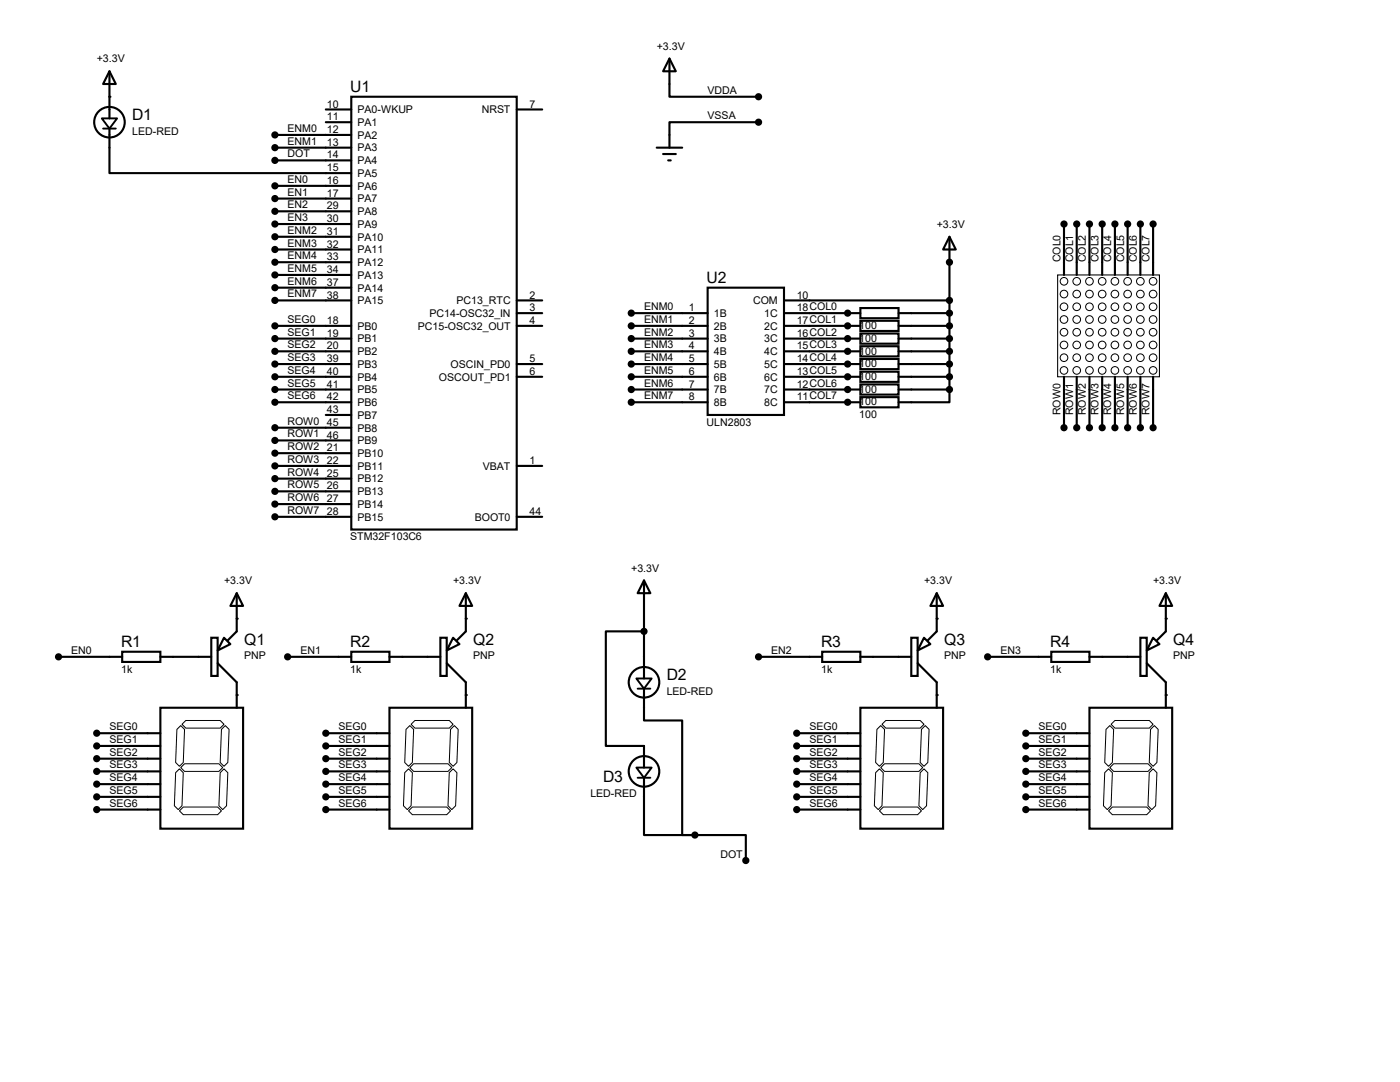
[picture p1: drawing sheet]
<svg xmlns="http://www.w3.org/2000/svg" width="279mm" height="216mm" viewBox="0 0 279 216" stroke-linecap="round" stroke-linejoin="round" font-family="sans-serif">
<g fill="none" stroke="#000" stroke-width=".42">
<path d="M21.8 14.2l1.3 2.6h-2.5zM21.8 14.2v9.4M70.1 19.3h33v86.4h-33zM133.6 11.7l1.3 2.5h-2.6zM133.6 11.7v7.6h17.8M21.8 25.7v8.8h48.3M54.9 39.6h15.2M54.9 37.1h15.2M54.9 32h15.2M54.9 29.5h15.2M54.9 26.9h15.2M65 21.8h5.1"/>
<path d="M65 24.4h5.1M103.1 21.8h5.1M131.1 29.5h5M132.3 30.7h2.6M133.3 32h.6M151.4 24.4h-17.8v5.1M54.9 42.2h15.2M54.9 44.7h15.2M54.9 47.2h15.2M54.9 49.8h15.2M54.9 52.3h15.2M54.9 54.9h15.2"/>
<path d="M54.9 57.4h15.2M54.9 59.9h15.2M103.1 59.9h5.1M141.2 57.4h15.3v25.4h-15.3zM156.5 59.9h33M189.5 47.2l1.3 2.6h-2.6zM189.5 47.2v30.5M212.3 44.7v10.2M214.9 44.7v10.2M217.4 44.7v10.2M220 44.7v10.2M222.5 44.7v10.2"/>
<path d="M225 44.7v10.2M227.6 44.7v10.2M230.1 44.7v10.2M54.9 65h15.2M54.9 67.6h15.2M54.9 70.1h15.2M54.9 72.6h15.2M54.9 75.2h15.2M54.9 77.7h15.2M103.1 65h5.1M103.1 72.6h5.1M103.1 75.2h5.1"/>
<path d="M103.1 62.5h5.1M126 65h15.2M126 67.6h15.2M126 70.1h15.2M126 72.6h15.2M126 75.2h15.2M126 77.7h15.2M126 62.5h15.2M156.5 65h15.2M156.5 67.6h15.2M156.5 70.1h15.2M156.5 72.6h15.2"/>
<path d="M156.5 75.2h15.2M156.5 77.7h15.2M156.5 62.5h15.2M171.7 79.2h7.6v2.1h-7.6zM171.7 76.7h7.6v2h-7.6zM171.7 74.2h7.6v2h-7.6zM171.7 71.6h7.6v2.1h-7.6zM171.7 69.1h7.6v2h-7.6zM171.7 66.5h7.6v2.1h-7.6zM171.7 64h7.6v2h-7.6zM171.7 61.5h7.6v2h-7.6zM179.3 65h10.2"/>
<path d="M179.3 67.6h10.2M179.3 70.1h10.2M179.3 72.6h10.2M179.3 75.2h10.2M179.3 77.7h10.2M179.3 62.5h10.2M189.5 77.7v2.6h-10.2M212.3 75.2v10.1M214.9 75.2v10.1M217.4 75.2v10.1M220 75.2v10.1M222.5 75.2v10.1"/>
<path d="M225 75.2v10.1M227.6 75.2v10.1M230.1 75.2v10.1M54.9 80.3h15.2M54.9 85.3h15.2M54.9 87.9h15.2M54.9 90.4h15.2M54.9 93h15.2M54.9 95.5h15.2M54.9 98h15.2M65 82.8h5.1M103.1 93h5.1"/>
<path d="M126 80.3h15.2M156.5 80.3h15.2M47.2 118.4l1.3 2.5h-2.5zM47.2 118.4v7.6l-1.7 1.8M54.9 100.6h15.2M54.9 103.1h15.2M93 118.4l1.2 2.5h-2.5zM93 118.4v7.6l-1.8 1.8M103.1 103.1h5.1M128.5 115.8l1.3 2.6h-2.5zM128.5 115.8v19.6M186.9 118.4l1.3 2.5h-2.5z"/>
<path d="M186.9 118.4v7.6l-1.7 1.8M232.7 118.4l1.2 2.5h-2.5zM232.7 118.4v7.6l-1.8 1.8M11.7 131.1h12.7M24.4 130h7.6v2.1h-7.6zM32 131.1h10.2M42.2 127.3h1.2v7.6h-1.2zM43.4 132.3l3.8 3.8v5.1M44.7 127.3l1.3 1.2-2.6 1.3zM57.4 131.1h12.7M70.1 130h7.6v2.1h-7.6zM77.7 131.1h10.2"/>
<path d="M87.9 127.3h1.3v7.6h-1.3zM89.2 132.3l3.8 3.8v5.1M90.4 127.3l1.3 1.2-2.5 1.3zM128.5 126h-7.6v22.8h7.6v4.4M128.5 137.4v6.4h7.6v22.8h2.6M151.4 131.1h12.7M164.1 130h7.6v2.1h-7.6zM171.7 131.1h10.2M181.9 127.3h1.2v7.6h-1.2zM183.1 132.3l3.8 3.8v5.1M184.4 127.3l1.3 1.2-2.6 1.3zM197.1 131.1h12.7"/>
<path d="M209.8 130h7.6v2.1h-7.6zM217.4 131.1h10.2M227.6 127.3h1.3v7.6h-1.3zM228.9 132.3l3.8 3.8v5.1M230.1 127.3l1.3 1.2-2.5 1.3zM19.3 146.3h12.7M19.3 148.8h12.7M19.3 151.4h12.7M19.3 153.9h12.7M19.3 156.5h12.7M19.3 159h12.7M32 141.2h16.5v24.2h-16.5z"/>
<path d="M65 146.3h12.7M65 148.8h12.7M65 151.4h12.7M65 153.9h12.7M65 156.5h12.7M65 159h12.7M77.7 141.2h16.5v24.2h-16.5zM128.5 155.2v11.4h10.2M159 146.3h12.7M159 148.8h12.7M159 151.4h12.7M159 153.9h12.7"/>
<path d="M159 156.5h12.7M159 159h12.7M171.7 141.2h16.5v24.2h-16.5zM204.7 146.3h12.7M204.7 148.8h12.7M204.7 151.4h12.7M204.7 153.9h12.7M204.7 156.5h12.7M204.7 159h12.7M217.4 141.2h16.5v24.2h-16.5zM19.3 161.5h12.7M65 161.5h12.7"/>
<path d="M138.7 166.6h10.1v5.1M159 161.5h12.7M204.7 161.5h12.7"/>
<circle cx="21.8" cy="24.4" r="3"/>
<circle cx="128.5" cy="136.1" r="3"/>
<circle cx="128.5" cy="153.9" r="3"/>
</g>
<g fill="#000">
<circle cx="21.8" cy="19.3" r=".21"/>
<circle cx="189.5" cy="52.3" r=".21"/>
<circle cx="169.2" cy="62.5" r=".21"/>
<circle cx="169.2" cy="72.6" r=".21"/>
<circle cx="169.2" cy="75.2" r=".21"/>
<circle cx="169.2" cy="70.1" r=".21"/>
<circle cx="169.2" cy="67.6" r=".21"/>
<circle cx="169.2" cy="77.7" r=".21"/>
<circle cx="169.2" cy="65" r=".21"/>
<circle cx="169.2" cy="80.3" r=".21"/>
<circle cx="47.2" cy="123.4" r=".21"/>
<circle cx="47.2" cy="138.7" r=".21"/>
<circle cx="93" cy="138.7" r=".21"/>
<circle cx="93" cy="123.4" r=".21"/>
<circle cx="186.9" cy="138.7" r=".21"/>
<circle cx="186.9" cy="123.4" r=".21"/>
<circle cx="232.7" cy="123.4" r=".21"/>
<circle cx="232.7" cy="138.7" r=".21"/>
</g>
<g fill="#000" stroke="#000" stroke-width=".42">
<circle cx="151.4" cy="19.3" r=".51"/>
<circle cx="54.9" cy="32" r=".51"/>
<circle cx="54.9" cy="29.5" r=".51"/>
<circle cx="54.9" cy="39.6" r=".51"/>
<circle cx="54.9" cy="26.9" r=".51"/>
<circle cx="54.9" cy="37.1" r=".51"/>
<circle cx="151.4" cy="24.4" r=".51"/>
<circle cx="54.9" cy="57.4" r=".51"/>
<circle cx="54.9" cy="49.8" r=".51"/>
<circle cx="54.9" cy="59.9" r=".51"/>
<circle cx="54.9" cy="52.3" r=".51"/>
<circle cx="54.9" cy="47.2" r=".51"/>
<circle cx="54.9" cy="44.7" r=".51"/>
<circle cx="54.9" cy="42.2" r=".51"/>
<circle cx="54.9" cy="54.9" r=".51"/>
<circle cx="189.5" cy="59.9" r=".51"/>
<circle cx="189.5" cy="52.3" r=".51"/>
<circle cx="212.3" cy="44.7" r=".51"/>
<circle cx="214.9" cy="44.7" r=".51"/>
<circle cx="217.4" cy="44.7" r=".51"/>
<circle cx="220" cy="44.7" r=".51"/>
<circle cx="222.5" cy="44.7" r=".51"/>
<circle cx="225" cy="44.7" r=".51"/>
<circle cx="227.6" cy="44.7" r=".51"/>
<circle cx="230.1" cy="44.7" r=".51"/>
<circle cx="54.9" cy="75.2" r=".51"/>
<circle cx="54.9" cy="70.1" r=".51"/>
<circle cx="54.9" cy="67.6" r=".51"/>
<circle cx="54.9" cy="72.6" r=".51"/>
<circle cx="54.9" cy="65" r=".51"/>
<circle cx="54.9" cy="77.7" r=".51"/>
<circle cx="126" cy="67.6" r=".51"/>
<circle cx="126" cy="72.6" r=".51"/>
<circle cx="126" cy="75.2" r=".51"/>
<circle cx="126" cy="65" r=".51"/>
<circle cx="126" cy="70.1" r=".51"/>
<circle cx="126" cy="62.5" r=".51"/>
<circle cx="126" cy="77.7" r=".51"/>
<circle cx="169.2" cy="62.5" r=".51"/>
<circle cx="169.2" cy="70.1" r=".51"/>
<circle cx="169.2" cy="72.6" r=".51"/>
<circle cx="169.2" cy="75.2" r=".51"/>
<circle cx="169.2" cy="65" r=".51"/>
<circle cx="169.2" cy="67.6" r=".51"/>
<circle cx="169.2" cy="77.7" r=".51"/>
<circle cx="189.5" cy="62.5" r=".51"/>
<circle cx="189.5" cy="72.6" r=".51"/>
<circle cx="189.5" cy="65" r=".51"/>
<circle cx="189.5" cy="75.2" r=".51"/>
<circle cx="189.5" cy="67.6" r=".51"/>
<circle cx="189.5" cy="77.7" r=".51"/>
<circle cx="189.5" cy="70.1" r=".51"/>
<circle cx="54.9" cy="93" r=".51"/>
<circle cx="54.9" cy="95.5" r=".51"/>
<circle cx="54.9" cy="98" r=".51"/>
<circle cx="54.9" cy="80.3" r=".51"/>
<circle cx="54.9" cy="87.9" r=".51"/>
<circle cx="54.9" cy="90.4" r=".51"/>
<circle cx="54.9" cy="85.3" r=".51"/>
<circle cx="126" cy="80.3" r=".51"/>
<circle cx="169.2" cy="80.3" r=".51"/>
<circle cx="212.3" cy="85.3" r=".51"/>
<circle cx="214.9" cy="85.3" r=".51"/>
<circle cx="217.4" cy="85.3" r=".51"/>
<circle cx="220" cy="85.3" r=".51"/>
<circle cx="222.5" cy="85.3" r=".51"/>
<circle cx="225" cy="85.3" r=".51"/>
<circle cx="227.6" cy="85.3" r=".51"/>
<circle cx="230.1" cy="85.3" r=".51"/>
<circle cx="54.9" cy="100.6" r=".51"/>
<circle cx="54.9" cy="103.1" r=".51"/>
<circle cx="11.7" cy="131.1" r=".51"/>
<circle cx="57.4" cy="131.1" r=".51"/>
<circle cx="128.5" cy="126" r=".51"/>
<circle cx="151.4" cy="131.1" r=".51"/>
<circle cx="197.1" cy="131.1" r=".51"/>
<circle cx="19.3" cy="148.8" r=".51"/>
<circle cx="19.3" cy="153.9" r=".51"/>
<circle cx="19.3" cy="146.3" r=".51"/>
<circle cx="19.3" cy="156.5" r=".51"/>
<circle cx="19.3" cy="159" r=".51"/>
<circle cx="19.3" cy="151.4" r=".51"/>
<circle cx="65" cy="156.5" r=".51"/>
<circle cx="65" cy="148.8" r=".51"/>
<circle cx="65" cy="151.4" r=".51"/>
<circle cx="65" cy="153.9" r=".51"/>
<circle cx="65" cy="159" r=".51"/>
<circle cx="65" cy="146.3" r=".51"/>
<circle cx="159" cy="153.9" r=".51"/>
<circle cx="159" cy="146.3" r=".51"/>
<circle cx="159" cy="148.8" r=".51"/>
<circle cx="159" cy="151.4" r=".51"/>
<circle cx="159" cy="156.5" r=".51"/>
<circle cx="159" cy="159" r=".51"/>
<circle cx="204.7" cy="148.8" r=".51"/>
<circle cx="204.7" cy="146.3" r=".51"/>
<circle cx="204.7" cy="159" r=".51"/>
<circle cx="204.7" cy="151.4" r=".51"/>
<circle cx="204.7" cy="156.5" r=".51"/>
<circle cx="204.7" cy="153.9" r=".51"/>
<circle cx="19.3" cy="161.5" r=".51"/>
<circle cx="65" cy="161.5" r=".51"/>
<circle cx="138.7" cy="166.6" r=".51"/>
<circle cx="148.8" cy="171.7" r=".51"/>
<circle cx="159" cy="161.5" r=".51"/>
<circle cx="204.7" cy="161.5" r=".51"/>
</g>
<path d="M20.3 23.6h3.1l-1.6 2.1zM20.6 25.7h2.5M127 135.4h3l-1.5 2zM127.3 137.4h2.5M127 153.2h3l-1.5 2zM127.3 155.2h2.5" fill="none" stroke="#000" stroke-width=".38"/>
<g fill="none" stroke="#000" stroke-width=".2">
<path d="M35.1 154.2l.7-.8 .8 .8-.3 6.6-.7 .7-.8-.7zM35.3 145.5l.8-.7 .7 .7-.2 6.6-.8 .8-.7-.8zM36.3 144.5l.8-.7h6.8l.8 .7-.8 .8h-6.8zM36.8 152.4h6.9l.7 .8-.7 .7h-6.9l-.7-.7zM43.9 154.2l.8-.8 .8 .8-.3 6.6-.8 .7-.7-.7zM45 144.8l.7 .7-.2 6.6-.8 .8-.8-.8 .3-6.6zM80.8 154.2l.7-.8 .8 .8-.3 6.6-.7 .7-.8-.7zM81.8 153.2l.7-.8h6.9l.8 .8-.8 .7h-6.9zM81.8 144.8l.7 .7-.2 6.6-.8 .8-.7-.8 .2-6.6zM82 144.5l.8-.7h6.9l.7 .7-.7 .8h-6.9zM89.7 154.2l.7-.8 .8 .8-.3 6.6-.7 .7-.8-.7zM90.7 144.8l.7 .7-.2 6.6-.8 .8-.7-.8 .2-6.6z"/>
<path d="M174.8 154.2l.7-.8 .8 .8-.3 6.6-.7 .7-.8-.7zM175 145.5l.8-.7 .7 .7-.2 6.6-.8 .8-.7-.8zM175.8 153.2l.7-.8h6.9l.7 .8-.7 .7h-6.9zM176.8 143.8h6.8l.8 .7-.8 .8h-6.8l-.8-.8zM183.6 154.2l.8-.8 .8 .8-.3 6.6-.8 .7-.7-.7zM183.9 145.5l.8-.7 .7 .7-.2 6.6-.8 .8-.8-.8zM220.5 154.2l.7-.8 .8 .8-.3 6.6-.7 .7-.8-.7zM220.7 145.5l.8-.7 .7 .7-.2 6.6-.8 .8-.7-.8zM221.5 153.2l.7-.8h6.9l.8 .8-.8 .7h-6.9zM222.5 143.8h6.9l.7 .7-.7 .8h-6.9l-.8-.8zM229.4 154.2l.7-.8 .8 .8-.3 6.6-.7 .7-.8-.7zM230.4 144.8l.7 .7-.2 6.6-.8 .8-.7-.8 .2-6.6z"/>
<path d="M36.6 161h6.8l.8 .8-.8 .8h-6.8l-.8-.8zM82.3 161h6.9l.7 .8-.7 .8h-6.9l-.8-.8zM175.5 161.8l.8-.8h6.8l.8 .8-.8 .8h-6.8zM221.2 161.8l.8-.8h6.9l.7 .8-.7 .8h-6.9z"/>
<circle cx="212.3" cy="56.1" r=".76"/>
<circle cx="212.3" cy="58.7" r=".76"/>
<circle cx="214.9" cy="56.1" r=".76"/>
<circle cx="214.9" cy="58.7" r=".76"/>
<circle cx="217.4" cy="56.1" r=".76"/>
<circle cx="217.4" cy="58.7" r=".76"/>
<circle cx="220" cy="58.7" r=".76"/>
<circle cx="220" cy="56.1" r=".76"/>
<circle cx="222.5" cy="58.7" r=".76"/>
<circle cx="222.5" cy="56.1" r=".76"/>
<circle cx="225" cy="56.1" r=".76"/>
<circle cx="225" cy="58.7" r=".76"/>
<circle cx="227.6" cy="56.1" r=".76"/>
<circle cx="227.6" cy="58.7" r=".76"/>
<circle cx="230.1" cy="56.1" r=".76"/>
<circle cx="230.1" cy="58.7" r=".76"/>
<circle cx="212.3" cy="63.8" r=".76"/>
<circle cx="212.3" cy="68.8" r=".76"/>
<circle cx="212.3" cy="61.2" r=".76"/>
<circle cx="212.3" cy="66.3" r=".76"/>
<circle cx="212.3" cy="71.4" r=".76"/>
<circle cx="212.3" cy="73.9" r=".76"/>
<circle cx="214.9" cy="73.9" r=".76"/>
<circle cx="214.9" cy="68.8" r=".76"/>
<circle cx="214.9" cy="61.2" r=".76"/>
<circle cx="214.9" cy="71.4" r=".76"/>
<circle cx="214.9" cy="63.8" r=".76"/>
<circle cx="214.9" cy="66.3" r=".76"/>
<circle cx="217.4" cy="71.4" r=".76"/>
<circle cx="217.4" cy="61.2" r=".76"/>
<circle cx="217.4" cy="73.9" r=".76"/>
<circle cx="217.4" cy="63.8" r=".76"/>
<circle cx="217.4" cy="66.3" r=".76"/>
<circle cx="217.4" cy="68.8" r=".76"/>
<circle cx="220" cy="73.9" r=".76"/>
<circle cx="220" cy="61.2" r=".76"/>
<circle cx="220" cy="63.8" r=".76"/>
<circle cx="220" cy="66.3" r=".76"/>
<circle cx="220" cy="68.8" r=".76"/>
<circle cx="220" cy="71.4" r=".76"/>
<circle cx="222.5" cy="68.8" r=".76"/>
<circle cx="222.5" cy="66.3" r=".76"/>
<circle cx="222.5" cy="71.4" r=".76"/>
<circle cx="222.5" cy="73.9" r=".76"/>
<circle cx="222.5" cy="63.8" r=".76"/>
<circle cx="222.5" cy="61.2" r=".76"/>
<circle cx="225" cy="63.8" r=".76"/>
<circle cx="225" cy="61.2" r=".76"/>
<circle cx="225" cy="73.9" r=".76"/>
<circle cx="225" cy="68.8" r=".76"/>
<circle cx="225" cy="71.4" r=".76"/>
<circle cx="225" cy="66.3" r=".76"/>
<circle cx="227.6" cy="73.9" r=".76"/>
<circle cx="227.6" cy="63.8" r=".76"/>
<circle cx="227.6" cy="71.4" r=".76"/>
<circle cx="227.6" cy="68.8" r=".76"/>
<circle cx="227.6" cy="61.2" r=".76"/>
<circle cx="227.6" cy="66.3" r=".76"/>
<circle cx="230.1" cy="71.4" r=".76"/>
<circle cx="230.1" cy="73.9" r=".76"/>
<circle cx="230.1" cy="61.2" r=".76"/>
<circle cx="230.1" cy="63.8" r=".76"/>
<circle cx="230.1" cy="68.8" r=".76"/>
<circle cx="230.1" cy="66.3" r=".76"/>
</g>
<path d="M211.1 54.9h20.3v20.3h-20.3z" fill="none" stroke="#000" stroke-width=".21"/>
<g font-size="3.1">
<text x="26.4" y="24">D1</text>
<text x="69.9" y="18.4">U1</text>
<text x="141" y="56.5">U2</text>
<text x="24.2" y="129.2">R1</text>
<text x="48.7" y="128.6">Q1</text>
<text x="69.9" y="129.2">R2</text>
<text x="94.4" y="128.6">Q2</text>
<text x="163.9" y="129.2">R3</text>
<text x="188.4" y="128.6">Q3</text>
<text x="209.6" y="129.2">R4</text>
<text x="234.1" y="128.6">Q4</text>
<text x="133.1" y="135.7">D2</text>
<text x="120.4" y="156">D3</text>
</g>
<g font-size="2.1">
<text x="131.1" y="9.9">+3.3V</text>
<text x="19.3" y="12.4">+3.3V</text>
<text x="65.2" y="21.5">10</text>
<text x="71.4" y="22.6">PA0-WKUP</text>
<text x="96.1" y="22.6">NRST</text>
<text x="105.7" y="21.5">7</text>
<text x="141.2" y="18.7">VDDA</text>
<text x="141.2" y="23.8">VSSA</text>
<text x="26.4" y="26.9">LED-RED</text>
<text x="57.4" y="28.9">ENM1</text>
<text x="57.4" y="26.3">ENM0</text>
<text x="65.2" y="26.5">12</text>
<text x="65.2" y="24">11</text>
<text x="65.2" y="29.1">13</text>
<text x="71.4" y="27.7">PA2</text>
<text x="71.4" y="25.1">PA1</text>
<text x="57.4" y="31.4">DOT</text>
<text x="65.2" y="31.6">14</text>
<text x="65.2" y="34.2">15</text>
<text x="71.4" y="30.2">PA3</text>
<text x="71.4" y="32.8">PA4</text>
<text x="71.4" y="35.3">PA5</text>
<text x="57.4" y="39">EN1</text>
<text x="57.4" y="36.5">EN0</text>
<text x="57.4" y="41.6">EN2</text>
<text x="65.2" y="36.7">16</text>
<text x="65.2" y="39.2">17</text>
<text x="65.2" y="41.8">29</text>
<text x="71.4" y="37.8">PA6</text>
<text x="71.4" y="40.4">PA7</text>
<text x="57.4" y="44.1">EN3</text>
<text x="57.4" y="46.7">ENM2</text>
<text x="65.2" y="44.3">30</text>
<text x="65.2" y="46.9">31</text>
<text x="71.4" y="42.9">PA8</text>
<text x="71.4" y="45.5">PA9</text>
<text x="186.9" y="45.5">+3.3V</text>
<text x="57.4" y="49.2">ENM3</text>
<text x="57.4" y="51.7">ENM4</text>
<text x="65.2" y="49.4">32</text>
<text x="65.2" y="51.9">33</text>
<text x="71.4" y="48">PA10</text>
<text x="71.4" y="50.5">PA11</text>
<text x="71.4" y="53.1">PA12</text>
<text x="211.6" y="52.3" transform="rotate(-90 211.6 52.3)">COL0</text>
<text x="214.2" y="52.3" transform="rotate(-90 214.2 52.3)">COL1</text>
<text x="216.7" y="52.3" transform="rotate(-90 216.7 52.3)">COL2</text>
<text x="219.2" y="52.3" transform="rotate(-90 219.2 52.3)">COL3</text>
<text x="221.8" y="52.3" transform="rotate(-90 221.8 52.3)">COL4</text>
<text x="224.3" y="52.3" transform="rotate(-90 224.3 52.3)">COL5</text>
<text x="226.9" y="52.3" transform="rotate(-90 226.9 52.3)">COL6</text>
<text x="229.4" y="52.3" transform="rotate(-90 229.4 52.3)">COL7</text>
<text x="57.4" y="54.3">ENM5</text>
<text x="57.4" y="56.8">ENM6</text>
<text x="57.4" y="59.4">ENM7</text>
<text x="65.2" y="54.5">34</text>
<text x="65.2" y="57">37</text>
<text x="65.2" y="59.6">38</text>
<text x="71.4" y="55.6">PA13</text>
<text x="71.4" y="58.2">PA14</text>
<text x="105.7" y="59.6">2</text>
<text x="159" y="59.6">10</text>
<text x="57.4" y="64.4">SEG0</text>
<text x="65.2" y="64.6">18</text>
<text x="71.4" y="65.8">PB0</text>
<text x="71.4" y="60.7">PA15</text>
<text x="83.4" y="65.8">PC15-OSC32_OUT</text>
<text x="85.7" y="63.2">PC14-OSC32_IN</text>
<text x="91.1" y="60.7">PC13_RTC</text>
<text x="105.7" y="62.1">3</text>
<text x="105.7" y="64.6">4</text>
<text x="128.5" y="61.9">ENM0</text>
<text x="128.5" y="64.4">ENM1</text>
<text x="137.5" y="62.1">1</text>
<text x="137.5" y="64.6">2</text>
<text x="142.5" y="63.2">1B</text>
<text x="142.5" y="65.8">2B</text>
<text x="150.3" y="60.7">COM</text>
<text x="152.5" y="63.2">1C</text>
<text x="152.5" y="65.8">2C</text>
<text x="159" y="62.1">18COL0</text>
<text x="159" y="64.6">17COL1</text>
<text x="171.5" y="65.7">100</text>
<text x="57.4" y="67">SEG1</text>
<text x="57.4" y="69.5">SEG2</text>
<text x="65.2" y="67.2">19</text>
<text x="65.2" y="69.7">20</text>
<text x="71.4" y="68.3">PB1</text>
<text x="71.4" y="70.9">PB2</text>
<text x="128.5" y="67">ENM2</text>
<text x="128.5" y="69.5">ENM3</text>
<text x="137.5" y="67.2">3</text>
<text x="137.5" y="69.7">4</text>
<text x="142.5" y="68.3">3B</text>
<text x="142.5" y="70.9">4B</text>
<text x="152.5" y="68.3">3C</text>
<text x="152.5" y="70.9">4C</text>
<text x="159" y="67.2">16COL2</text>
<text x="159" y="69.7">15COL3</text>
<text x="171.5" y="70.7">100</text>
<text x="171.5" y="68.2">100</text>
<text x="57.4" y="72.1">SEG3</text>
<text x="57.4" y="74.6">SEG4</text>
<text x="57.4" y="77.1">SEG5</text>
<text x="65.2" y="72.3">39</text>
<text x="65.2" y="74.8">40</text>
<text x="65.2" y="77.3">41</text>
<text x="71.4" y="73.4">PB3</text>
<text x="71.4" y="75.9">PB4</text>
<text x="87.6" y="75.9">OSCOUT_PD1</text>
<text x="89.9" y="73.4">OSCIN_PD0</text>
<text x="105.7" y="72.3">5</text>
<text x="105.7" y="74.8">6</text>
<text x="128.5" y="74.6">ENM5</text>
<text x="128.5" y="72.1">ENM4</text>
<text x="128.5" y="77.1">ENM6</text>
<text x="137.5" y="72.3">5</text>
<text x="137.5" y="74.8">6</text>
<text x="137.5" y="77.3">7</text>
<text x="142.5" y="73.4">5B</text>
<text x="142.5" y="75.9">6B</text>
<text x="152.5" y="73.4">5C</text>
<text x="152.5" y="75.9">6C</text>
<text x="159" y="72.3">14COL4</text>
<text x="159" y="74.8">13COL5</text>
<text x="159" y="77.3">12COL6</text>
<text x="171.5" y="75.8">100</text>
<text x="171.5" y="73.3">100</text>
<text x="57.4" y="79.7">SEG6</text>
<text x="65.2" y="79.9">42</text>
<text x="65.2" y="82.4">43</text>
<text x="71.4" y="78.5">PB5</text>
<text x="71.4" y="81">PB6</text>
<text x="71.4" y="83.6">PB7</text>
<text x="128.5" y="79.7">ENM7</text>
<text x="137.5" y="79.9">8</text>
<text x="142.5" y="78.5">7B</text>
<text x="142.5" y="81">8B</text>
<text x="152.5" y="78.5">7C</text>
<text x="152.5" y="81">8C</text>
<text x="159" y="79.9">11COL7</text>
<text x="171.5" y="83.4">100</text>
<text x="171.5" y="80.9">100</text>
<text x="171.5" y="78.4">100</text>
<text x="211.6" y="82.8" transform="rotate(-90 211.6 82.8)">ROW0</text>
<text x="214.2" y="82.8" transform="rotate(-90 214.2 82.8)">ROW1</text>
<text x="216.7" y="82.8" transform="rotate(-90 216.7 82.8)">ROW2</text>
<text x="219.2" y="82.8" transform="rotate(-90 219.2 82.8)">ROW3</text>
<text x="221.8" y="82.8" transform="rotate(-90 221.8 82.8)">ROW4</text>
<text x="224.3" y="82.8" transform="rotate(-90 224.3 82.8)">ROW5</text>
<text x="226.9" y="82.8" transform="rotate(-90 226.9 82.8)">ROW6</text>
<text x="229.4" y="82.8" transform="rotate(-90 229.4 82.8)">ROW7</text>
<text x="57.4" y="84.8">ROW0</text>
<text x="57.4" y="87.3">ROW1</text>
<text x="57.4" y="89.8">ROW2</text>
<text x="65.2" y="85">45</text>
<text x="65.2" y="87.5">46</text>
<text x="71.4" y="86.1">PB8</text>
<text x="71.4" y="88.6">PB9</text>
<text x="141" y="85">ULN2803</text>
<text x="57.4" y="92.4">ROW3</text>
<text x="57.4" y="94.9">ROW4</text>
<text x="65.2" y="90">21</text>
<text x="65.2" y="92.6">22</text>
<text x="65.2" y="95.1">25</text>
<text x="71.4" y="91.2">PB10</text>
<text x="71.4" y="93.7">PB11</text>
<text x="96.4" y="93.7">VBAT</text>
<text x="105.7" y="92.6">1</text>
<text x="57.4" y="97.5">ROW5</text>
<text x="57.4" y="100">ROW6</text>
<text x="65.2" y="97.7">26</text>
<text x="65.2" y="100.2">27</text>
<text x="71.4" y="96.3">PB12</text>
<text x="71.4" y="98.8">PB13</text>
<text x="71.4" y="101.3">PB14</text>
<text x="57.4" y="102.5">ROW7</text>
<text x="65.2" y="102.7">28</text>
<text x="69.9" y="107.8">STM32F103C6</text>
<text x="71.4" y="103.9">PB15</text>
<text x="94.7" y="103.9">BOOT0</text>
<text x="105.7" y="102.7">44</text>
<text x="44.7" y="116.6">+3.3V</text>
<text x="90.4" y="116.6">+3.3V</text>
<text x="126" y="114">+3.3V</text>
<text x="184.4" y="116.6">+3.3V</text>
<text x="230.1" y="116.6">+3.3V</text>
<text x="14.2" y="130.5">EN0</text>
<text x="48.7" y="131.5">PNP</text>
<text x="59.9" y="130.5">EN1</text>
<text x="94.4" y="131.5">PNP</text>
<text x="153.9" y="130.5">EN2</text>
<text x="188.4" y="131.5">PNP</text>
<text x="199.6" y="130.5">EN3</text>
<text x="234.1" y="131.5">PNP</text>
<text x="24.2" y="134.2">1k</text>
<text x="69.9" y="134.2">1k</text>
<text x="163.9" y="134.2">1k</text>
<text x="209.6" y="134.2">1k</text>
<text x="133.1" y="138.6">LED-RED</text>
<text x="21.8" y="145.7">SEG0</text>
<text x="21.8" y="148.3">SEG1</text>
<text x="67.6" y="145.7">SEG0</text>
<text x="67.6" y="148.3">SEG1</text>
<text x="161.5" y="145.7">SEG0</text>
<text x="161.5" y="148.3">SEG1</text>
<text x="207.3" y="145.7">SEG0</text>
<text x="207.3" y="148.3">SEG1</text>
<text x="21.8" y="150.8">SEG2</text>
<text x="21.8" y="153.3">SEG3</text>
<text x="21.8" y="155.9">SEG4</text>
<text x="67.6" y="150.8">SEG2</text>
<text x="67.6" y="153.3">SEG3</text>
<text x="67.6" y="155.9">SEG4</text>
<text x="161.5" y="150.8">SEG2</text>
<text x="161.5" y="153.3">SEG3</text>
<text x="161.5" y="155.9">SEG4</text>
<text x="207.3" y="150.8">SEG2</text>
<text x="207.3" y="153.3">SEG3</text>
<text x="207.3" y="155.9">SEG4</text>
<text x="21.8" y="158.4">SEG5</text>
<text x="21.8" y="161">SEG6</text>
<text x="67.6" y="158.4">SEG5</text>
<text x="67.6" y="161">SEG6</text>
<text x="117.8" y="159">LED-RED</text>
<text x="161.5" y="158.4">SEG5</text>
<text x="161.5" y="161">SEG6</text>
<text x="207.3" y="158.4">SEG5</text>
<text x="207.3" y="161">SEG6</text>
<text x="143.8" y="171.1">DOT</text>
</g>
</svg>
